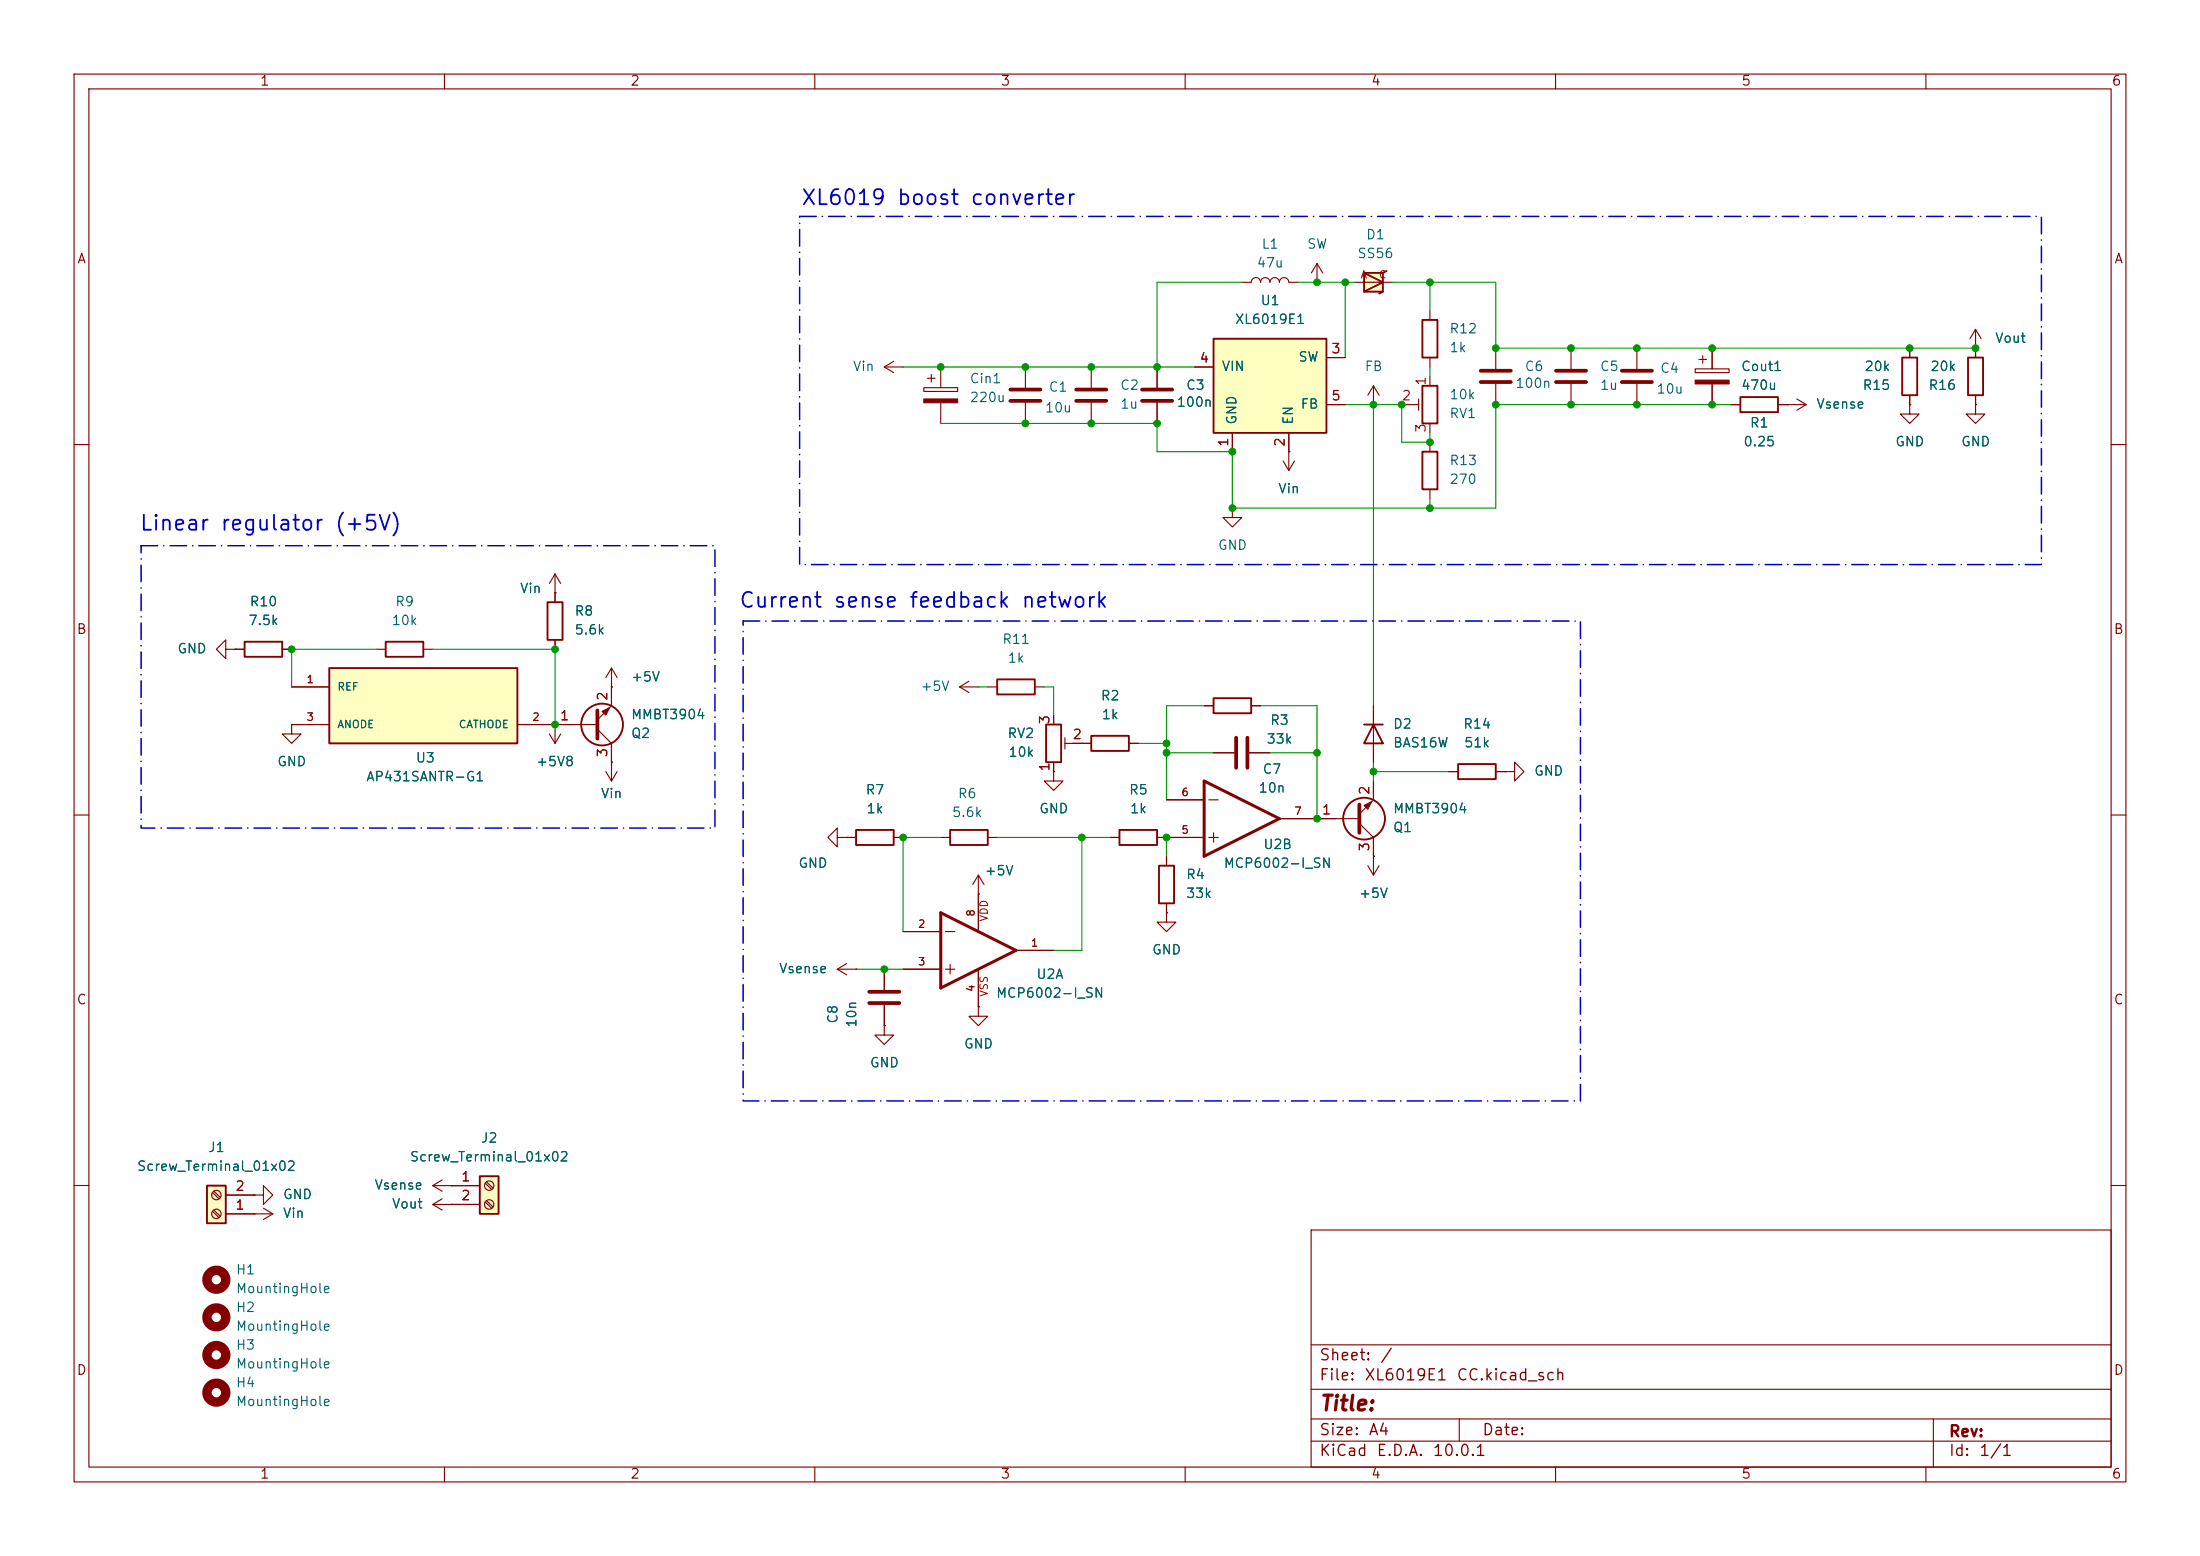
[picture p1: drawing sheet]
<svg xmlns="http://www.w3.org/2000/svg" width="297mm" height="210mm" viewBox="0 0 297 210" stroke-linecap="round" stroke-linejoin="round" font-family="sans-serif">
<g fill="none" stroke="#840000" stroke-width=".15">
<path d="M10 10h277v190h-277zM12 12h273v186h-273zM60 10v2M110 10v2M160 10v2M210 10v2M260 10v2M189.2 54.6h2.3M191.5 53.8v1.6M193 50.8v1.3M193 57.2v1.2M10 60h2"/>
<path d="M285 60h2M82.5 92.7h.1M82.5 90.2l-.7 1.2M82.5 90.2l.8 1.2M82.5 90.2v2.5M10 110h2M285 110h2M10 160h2M177 166h108v32h-108zM285 160h2M60 198v2M110 198v2"/>
<path d="M160 198v2M177 194.5h108M177 191.5h108M177 187.5h108M177 181.5h108M197 191.5v3M210 198v2M260 198v2M261 191.5v6.5"/>
</g>
<path d="M192 52.1h2.1v5.1h-2.1z" fill="none" stroke="#840000" stroke-width=".25"/>
<path d="M163.8 45.7h15.3v12.7h-15.3z" fill="#ffffc2"/>
<g fill="none" stroke="#840000" stroke-width=".25">
<path d="M163.8 45.7h15.3v12.7h-15.3zM52.1 86.6h5v2h-5zM134.6 91.7h5.1v2h-5.1zM141.2 97.8h2.1v5.1h-2.1zM184.1 97.8h2.6M185.4 97.8l1.3 2.5h-2.6zM128.3 112h5v2h-5zM156.5 116.8h2v5.1h-2z"/>
<circle cx="81.3" cy="97.8" r="2.82"/>
</g>
<g fill="none" stroke="#840000" stroke-width=".15">
<path d="M124.7 52.3h4.6v.5h-4.6zM125.2 51.1h1M125.7 50.5v1.1M127 49.5v2.8M127 54.4v2.8M138.4 49.5v2.8M138.4 54.4v2.8M147.3 49.5v2.8M147.3 54.4v2.8M156.2 49.5v2.8M156.2 54.4v2.8M161.3 49.5h2.5"/>
<path d="M166.4 58.4v2.6M174 58.4v5.1M179.1 48.3h2.5M179.1 54.6h2.5M74.9 77.5v2.5M74.9 77.5l-.7 1.2M74.9 77.5l.8 1.2M173.2 62.2l.8 1.3M174 61h.1M174.8 62.2l-.8 1.3M50.8 87.6h1.3M57.1 87.6h1.3"/>
<path d="M74.2 99.1l.7 1.2M74.9 97.8h.1M74.9 80h.1M74.9 97.8h5.7M74.9 97.8v2.5M75.7 99.1l-.8 1.2M80.6 98.4l1.9 1.9v5.1M82.5 92.7v2.6l-1.9 1.9M129.5 92.7h2.6M129.5 92.7l1.3 .8M130.8 91.9l-1.3 .8M132.1 92.7h.1"/>
<path d="M133.3 92.7h1.3M139.7 92.7h1.3M142.2 96.5v1.3M143.8 99.6v1.5M185.4 95.3v7.6M81.8 104.1l.7 1.3M82.5 102.9h.1M83.3 104.1l-.8 1.3M127 113h1.3M133.3 113h1.3M142.2 104.1v1.3h1.3l-1.3 1.3-1.2-1.3h1.2M142.2 104.1h.1"/>
<path d="M142.2 102.9v1.2M143.8 100.3h2.2M157.5 115.6v1.2M157.5 108h5.1M157.5 113h5.1M163.2 108h1.3M163.2 113h1.3M163.8 101.6h2.8M163.8 112.4v1.3M168.7 101.6h2.7M172.7 110.5h5.1M184.7 116.8l.7 1.3"/>
<path d="M185.4 115.6h.1M185.4 115.6v2.5M186.2 116.8l-.8 1.3M157.5 123.2v1.3h1.2l-1.2 1.2-1.3-1.2h1.3M157.5 123.2h.1M157.5 121.9v1.3"/>
</g>
<path d="M136.4 52.6h4.1M136.4 54.1h4.1M145.3 52.6h4.1M145.3 54.1h4.1M154.2 52.6h4M154.2 54.1h4M80.6 95.9v3.8M166.9 99.6v4M168.4 99.6v4" fill="none" stroke="#840000" stroke-width=".51"/>
<g fill="#840000" stroke="#840000" stroke-width=".15">
<path d="M124.7 53.8h4.6v.6h-4.6z"/>
<path d="M81.3 96l1-.5-.5 1z"/>
</g>
<path d="M162.6 105.4l10.1 5.1-10.1 5.1z" fill="none" stroke="#840000" stroke-width=".41"/>
<path d="M27.9 160h2.6v5.1h-2.6z" fill="#ffffc2"/>
<path d="M33 86.6h5.1v2h-5.1zM115.6 112h5v2h-5zM27.9 160h2.6v5.1h-2.6z" fill="none" stroke="#840000" stroke-width=".25"/>
<g fill="none" stroke="#840000" stroke-width=".15">
<path d="M30.5 87.6v-1.2l-1.3 1.2 1.3 1.3v-1.3h1.2M31.7 87.6h.1M31.7 87.6h1.3M38.1 87.6h1.3M114.3 113h1.3M120.6 113h1.3M132.1 118.1l-.8 1.3M132.1 118.1l.7 1.3M132.1 118.1v2.6M119.4 138.4v1.3h1.2l-1.2 1.3-1.3-1.3h1.3M119.4 138.4h.1M132.1 120.7h.1"/>
<path d="M132.1 135.9v1.3h1.2l-1.2 1.2-1.3-1.2h1.3M132.1 135.9h.1M28.7 163.5l.9 .8M28.7 161l.9 .8M28.9 163.3l.8 .9M28.9 160.8l.8 .8M30.5 163.8h3.8M30.5 161.3h3.8"/>
<circle cx="29.2" cy="161.3" r=".63"/>
<circle cx="29.2" cy="163.8" r=".63"/>
</g>
<g fill="none" stroke="#840000" stroke-width="1.3">
<circle cx="29.2" cy="177.8" r="1.27"/>
<circle cx="29.2" cy="172.7" r="1.27"/>
<circle cx="29.2" cy="188" r="1.27"/>
<circle cx="29.2" cy="182.9" r="1.27"/>
</g>
<path d="M44.4 90.2h25.4v10.1h-25.4z" fill="#ffffc2"/>
<path d="M44.4 90.2h25.4v10.1h-25.4zM73.9 81.3h2v5.1h-2z" fill="none" stroke="#840000" stroke-width=".25"/>
<g fill="none" stroke="#840000" stroke-width=".15">
<path d="M39.4 97.8v1.3h1.2l-1.2 1.2-1.3-1.2h1.3M39.4 97.8h.1M39.4 92.7h5M39.4 97.8h5M69.8 97.8h5.1M74.9 80v1.3M74.9 86.4v1.2M121.9 125.7h5.1M121.9 130.8h5.1M127.6 125.7h1.3M127.6 130.8h1.3M128.3 130.2v1.2"/>
<path d="M132.1 120.7v5M132.1 130.8v5.1M137.2 128.3h5M59.7 159.3l-1.3 .7M34.3 163.8h.1M34.3 163.8h2.5M35.6 163.1l1.2 .7M36.8 163.8l-1.2 .8M58.4 162.6l1.3 .7M58.4 162.6h2.6M58.4 160l1.3 .8M58.4 160h2.6"/>
<path d="M59.7 161.8l-1.3 .8M61 162.6h.1M61 160h.1"/>
</g>
<path d="M127 123.2l10.2 5.1-10.2 5.1z" fill="none" stroke="#840000" stroke-width=".41"/>
<path d="M64.8 158.8h2.5v5h-2.5z" fill="#ffffc2"/>
<g fill="none" stroke="#840000" stroke-width=".25">
<path d="M234.9 53.6h5.1v2h-5.1zM256.8 48.3h2v5h-2zM265.7 48.3h2v5h-2zM192 61h2.1v5h-2.1zM147.3 99.3h5.1v2h-5.1zM163.8 94.2h5.1v2.1h-5.1zM151.1 112h5.1v2h-5.1zM196.8 103.1h5.1v2.1h-5.1zM64.8 158.8h2.5v5h-2.5z"/>
<circle cx="184.1" cy="110.5" r="2.82"/>
</g>
<g fill="none" stroke="#840000" stroke-width=".15">
<path d="M185.4 54.6h.1M185.4 52.1v2.5M185.4 52.1l-.7 1.2M185.4 52.1l.8 1.2M193 59.7v1.3M201.9 47v2.8M201.9 51.8v2.8M212.1 47v2.8M212.1 51.8v2.8M221 47v2.8M221 51.8v2.8M228.9 49.8h4.5v.5h-4.5z"/>
<path d="M229.4 48.5h1M229.9 48v1M231.1 47v2.8M231.1 51.8v2.8M233.7 54.6h1.2M240 54.6h3.8M241.3 54.6h.1M242.6 53.8l1.2 .8M243.8 54.6l-1.2 .8M257.8 54.6v1.3h1.3l-1.3 1.3-1.3-1.3h1.3M257.8 54.6h.1M257.8 47v1.3"/>
<path d="M257.8 53.3v1.3M266.7 54.6v1.3h1.3l-1.3 1.3-1.3-1.3h1.3M266.7 54.6h.1M266.7 47h.1M266.7 44.5l-.8 1.2M266.7 44.5l.8 1.2M266.7 44.5v3.8M266.7 53.3v1.3M193 66v1.3M162.6 95.3h1.2M168.9 95.3h1.3M113 113v-1.2l-1.2 1.2 1.2 1.3v-1.3h1.3"/>
<path d="M114.3 113h.1M146 100.3h1.3M149.9 113h1.2M152.4 100.3h1.3M156.2 113h1.3M177.8 110.5h5.7M183.5 111.1l1.9 1.9v2.6M185.4 105.4v2.6l-1.9 1.9M195.6 104.1h1.2M201.9 104.1h1.3M203.2 104.1h1.3v-1.2l1.2 1.2-1.2 1.3v-1.3M203.2 104.1h.1"/>
<path d="M113 130.8l1.3 .8M113 130.8h2.6M114.3 130l-1.3 .8M115.6 130.8h.1M119.4 130.8v2.8M119.4 135.6v2.8M65.5 159.7l.9 .8M65.7 159.5l.8 .9M34.3 161.3h1.3v-1.3l1.2 1.3-1.2 1.3v-1.3M34.3 161.3h.1M61 160h3.8M61 162.6h3.8"/>
<path d="M65.5 162.2l.9 .9M65.7 162.1l.8 .8"/>
<circle cx="66" cy="162.6" r=".63"/>
<circle cx="66" cy="160" r=".63"/>
</g>
<path d="M199.9 50h4.1M199.9 51.6h4.1M210.1 50h4M210.1 51.6h4M218.9 50h4.1M218.9 51.6h4.1M183.5 108.6v3.8M117.3 135.4h4.1M117.3 133.9h4.1" fill="none" stroke="#840000" stroke-width=".51"/>
<g fill="#840000" stroke="#840000" stroke-width=".15">
<path d="M184.1 108.7l1.1-.5-.5 1z"/>
<path d="M228.9 51.3h4.5v.5h-4.5z"/>
</g>
<path d="M184.1 36.8h2.6v2.6h-2.6z" fill="#ffffc2"/>
<path d="M184.1 36.8h2.6v2.6h-2.6zM184.1 36.8l2.6 1.3-2.6 1.3M186.7 39.4l-.5 .2M187.2 36.6l-.5 .2M192 43.2h2.1v5.1h-2.1z" fill="none" stroke="#840000" stroke-width=".25"/>
<g fill="none" stroke="#840000" stroke-width=".15">
<path d="M167.6 38.1h1.3a.64 .64 0 0 1 .6-.6 .64 .64 0 0 1 .7 .6 .64 .64 0 0 1 .6-.6 .64 .64 0 0 1 .6 .6 .64 .64 0 0 1 .7-.6 .64 .64 0 0 1 .6 .6 .64 .64 0 0 1 .7-.6 .64 .64 0 0 1 .6 .6h1.3M177.8 38.1h.1M177.8 35.6l-.8 1.2M177.8 35.6l.8 1.2M177.8 35.6v2.5M182.9 38.1h5.1M119.4 49.5l1.2 .8M119.4 49.5h2.5M120.6 48.8l-1.2 .7M121.9 49.5h.1M156.2 49.5v2.8M156.2 54.4v2.8"/>
<path d="M161.3 49.5h2.5M166.4 58.4v2.6M174 58.4v2.6M179.1 54.6h2.5M179.1 48.3h2.5M193 41.9v1.3M193 48.3v1.2M231.1 47v2.8M231.1 51.8v2.8M233.7 54.6h1.2M240 54.6h1.3M241.3 54.6h.1"/>
<path d="M257.8 54.6h.1M257.8 47v1.3M257.8 53.3v1.3M266.7 54.6h.1M266.7 47h.1M266.7 47v1.3M266.7 53.3v1.3M166.4 68.6v1.3h1.2l-1.2 1.2-1.3-1.2h1.3M166.4 68.6h.1M174 61h.1M31.7 87.6h.1M31.7 87.6h1.3"/>
<path d="M38.1 87.6h1.3M39.4 97.8h.1M39.4 97.8h5M39.4 92.7h5M69.8 97.8h7.7M74.9 97.8h.1M74.9 80h.1M74.9 80v1.3M74.9 86.4v1.2M82.5 92.7h.1M82.5 92.7v2.6M142.2 96.5v1.3"/>
<path d="M162.6 95.3h1.2M168.9 95.3h1.3M185.4 95.3v2.5M82.5 102.9h.1M82.5 100.3v2.6M114.3 113h.1M114.3 113h1.3M120.6 113h1.3M142.2 104.1h.1M142.2 102.9v1.2M144.8 100.3h2.5M149.9 113h1.2"/>
<path d="M152.4 100.3h1.3M156.2 113h6.4M157.5 115.6v1.2M157.5 108h5.1M163.8 101.6h2.8M168.7 101.6h2.7M172.7 110.5h7.6M185.4 115.6h.1M185.4 100.3v2.6M185.4 105.4v2.6M185.4 113v2.6M195.6 104.1h1.2"/>
<path d="M201.9 104.1h1.3M203.2 104.1h.1M115.6 130.8h.1M119.4 138.4h.1M119.4 130.8v2.8M119.4 135.6v2.8M121.9 125.7h5.1M121.9 130.8h5.1M132.1 120.7h.1M132.1 135.9h.1M132.1 120.7v5M132.1 130.8v5.1"/>
<path d="M137.2 128.3h5M157.5 123.2h.1M157.5 121.9v1.3M30.5 163.8h3.8M30.5 161.3h3.8M34.3 163.8h.1M34.3 161.3h.1M61 162.6h.1M61 160h.1M61 160h3.8M61 162.6h3.8"/>
</g>
<g fill="none" stroke="#009600" stroke-width=".15">
<path d="M167.6 38.1h-11.4v11.4M175.3 38.1h7.6M181.6 38.1v10.2M188 38.1h13.9v8.9h64.8M193 38.1v3.8M121.9 49.5h39.4M181.6 54.6h7.6v5.1h3.8v-1.3M185.4 54.6v40.7M193 49.5v1.3M233.7 54.6h-31.8v14h-35.5v-7.6h-10.2v-3.8h-29.2M193 67.3v1.3M50.8 87.6h-11.4v5.1"/>
<path d="M58.4 87.6h16.5v10.2M132.1 92.7h1.2M141 92.7h1.2v3.8M162.6 95.3h-5.1v12.7M170.2 95.3h7.6v15.2M127 113h-5.1v12.7M134.6 113h15.3M146 113v15.3h-3.8M153.7 100.3h3.8M157.5 113v2.6M157.5 101.6h6.3M171.4 101.6h6.4"/>
<path d="M185.4 102.9v2.5M185.4 104.1h10.2M115.6 130.8h6.3"/>
</g>
<path d="M107.9 29.2h167.7v47h-167.7zM19 73.7h77.5v38.1h-77.5zM100.3 83.8h113.1v64.8h-113.1z" fill="none" stroke="#0000c2" stroke-width=".2" stroke-dasharray="2.2 .8 0 .8"/>
<g fill="#009600" stroke="#009600" stroke-width=".14">
<circle cx="156.2" cy="57.2" r=".46"/>
<circle cx="138.4" cy="57.2" r=".46"/>
<circle cx="127" cy="49.5" r=".46"/>
<circle cx="138.4" cy="49.5" r=".46"/>
<circle cx="147.3" cy="57.2" r=".46"/>
<circle cx="147.3" cy="49.5" r=".46"/>
<circle cx="156.2" cy="49.5" r=".46"/>
<circle cx="74.9" cy="87.6" r=".46"/>
<circle cx="74.9" cy="97.8" r=".46"/>
<circle cx="39.4" cy="87.6" r=".46"/>
<circle cx="201.9" cy="47" r=".46"/>
<circle cx="201.9" cy="54.6" r=".46"/>
<circle cx="212.1" cy="54.6" r=".46"/>
<circle cx="212.1" cy="47" r=".46"/>
<circle cx="193" cy="38.1" r=".46"/>
<circle cx="221" cy="47" r=".46"/>
<circle cx="221" cy="54.6" r=".46"/>
<circle cx="157.5" cy="101.6" r=".46"/>
<circle cx="157.5" cy="113" r=".46"/>
<circle cx="157.5" cy="100.3" r=".46"/>
<circle cx="177.8" cy="101.6" r=".46"/>
<circle cx="177.8" cy="110.5" r=".46"/>
<circle cx="185.4" cy="104.1" r=".46"/>
<circle cx="193" cy="68.6" r=".46"/>
<circle cx="166.4" cy="61" r=".46"/>
<circle cx="166.4" cy="68.6" r=".46"/>
<circle cx="146" cy="113" r=".46"/>
<circle cx="121.9" cy="113" r=".46"/>
<circle cx="119.4" cy="130.8" r=".46"/>
<circle cx="266.7" cy="47" r=".46"/>
<circle cx="257.8" cy="47" r=".46"/>
<circle cx="231.1" cy="47" r=".46"/>
<circle cx="231.1" cy="54.6" r=".46"/>
<circle cx="185.4" cy="54.6" r=".46"/>
<circle cx="189.2" cy="54.6" r=".46"/>
<circle cx="177.8" cy="38.1" r=".46"/>
<circle cx="181.6" cy="38.1" r=".46"/>
<circle cx="193" cy="59.7" r=".46"/>
</g>
<g font-size="2" fill="#0000c2">
<text x="108" y="28.2">XL6019 boost converter</text>
<text x="18.7" y="72.1">Linear regulator (+5V)</text>
<text x="99.7" y="82.5">Current sense feedback network</text>
</g>
<text font-size="2" fill="#840000" x="178" y="190.9">Title:</text>
<g font-size="1.5" fill="#840000">
<text x="178" y="184">Sheet:</text>
<text x="186.2" y="184">/</text>
<text x="178" y="186.7">File:</text>
<text x="184.1" y="186.7">XL6019E1</text>
<text x="196.5" y="186.7">CC.kicad_sch</text>
<text x="178" y="196.9">KiCad</text>
<text x="178" y="194.1">Size:</text>
<text x="184.7" y="194.1">A4</text>
<text x="185.7" y="196.9">E.D.A.</text>
<text x="193.3" y="196.9">10.0.1</text>
<text x="200" y="194.1">Date:</text>
<text x="263" y="194.3">Rev:</text>
<text x="263" y="196.9">Id:</text>
<text x="267.1" y="196.9">1/1</text>
</g>
<g font-size="1.3" fill="#840000">
<text x="35" y="11.9">1</text>
<text x="85" y="11.9">2</text>
<text x="135" y="11.9">3</text>
<text x="185" y="11.9">4</text>
<text x="235" y="11.9">5</text>
<text x="285" y="11.9">6</text>
<text x="10.3" y="35.9">A</text>
<text x="285.3" y="35.9">A</text>
<text x="10.3" y="85.9">B</text>
<text x="285.3" y="85.9">B</text>
<text x="10.3" y="135.9">C</text>
<text x="285.3" y="135.9">C</text>
<text x="10.3" y="185.9">D</text>
<text x="285.3" y="185.9">D</text>
<text x="35" y="199.9">1</text>
<text x="85" y="199.9">2</text>
<text x="135" y="199.9">3</text>
<text x="185" y="199.9">4</text>
<text x="235" y="199.9">5</text>
<text x="285" y="199.9">6</text>
</g>
<g font-size="1.3" fill="#006464">
<text x="170.2" y="33.9">L1</text>
<text x="176.4" y="33.9">SW</text>
<text x="183.2" y="35.2">SS56</text>
<text x="184.3" y="32.6">D1</text>
<text x="169.6" y="36.4">47u</text>
<text x="170.1" y="41.5">U1</text>
<text x="166.6" y="44">XL6019E1</text>
<text x="195.6" y="45.3">R12</text>
<text x="195.6" y="47.9">1k</text>
<text x="269.2" y="46.6">Vout</text>
<text x="115.1" y="50.4">Vin</text>
<text x="130.8" y="52">Cin1</text>
<text x="141.5" y="53.2">C1</text>
<text x="151.1" y="52.9">C2</text>
<text x="160" y="52.9">C3</text>
<text x="164.8" y="50.4">VIN</text>
<text x="175.2" y="49.1">SW</text>
<text x="184.1" y="50.4">FB</text>
<text x="204.5" y="52.7">100n</text>
<text x="205.7" y="50.4">C6</text>
<text x="215.9" y="50.4">C5</text>
<text x="215.9" y="52.9">1u</text>
<text x="223.5" y="53.4">10u</text>
<text x="224" y="50.6">C4</text>
<text x="235" y="52.9">470u</text>
<text x="235" y="50.4">Cout1</text>
<text x="251.4" y="52.9">R15</text>
<text x="251.6" y="50.4">20k</text>
<text x="260.3" y="52.9">R16</text>
<text x="260.5" y="50.4">20k</text>
<text x="130.8" y="54.6">220u</text>
<text x="141" y="56">10u</text>
<text x="151.1" y="55.5">1u</text>
<text x="158.8" y="55.2">100n</text>
<text x="167.2" y="57.4" transform="rotate(-90 167.2 57.4)">GND</text>
<text x="174.9" y="57.4" transform="rotate(-90 174.9 57.4)">EN</text>
<text x="175.5" y="55.5">FB</text>
<text x="195.6" y="56.7">RV1</text>
<text x="195.6" y="54.2">10k</text>
<text x="236.1" y="58">R1</text>
<text x="245.1" y="55.5">Vsense</text>
<text x="195.6" y="65.6">270</text>
<text x="195.6" y="63.1">R13</text>
<text x="235.3" y="60.6">0.25</text>
<text x="255.8" y="60.6">GND</text>
<text x="264.7" y="60.6">GND</text>
<text x="172.5" y="66.9">Vin</text>
<text x="164.3" y="74.5">GND</text>
<text x="33.6" y="82.1">R10</text>
<text x="53.3" y="82.1">R9</text>
<text x="70.1" y="80.4">Vin</text>
<text x="77.5" y="83.4">R8</text>
<text x="23.9" y="88.5">GND</text>
<text x="33.4" y="84.7">7.5k</text>
<text x="52.8" y="84.7">10k</text>
<text x="77.5" y="86">5.6k</text>
<text x="135.2" y="87.2">R11</text>
<text x="135.9" y="89.8">1k</text>
<text x="85.1" y="92.3">+5V</text>
<text x="124.2" y="93.6">+5V</text>
<text x="148.5" y="94.8">R2</text>
<text x="85.1" y="99.9">Q2</text>
<text x="85.1" y="97.4">MMBT3904</text>
<text x="135.9" y="99.9">RV2</text>
<text x="148.6" y="97.4">1k</text>
<text x="170.9" y="100.7">33k</text>
<text x="171.4" y="98.1">R3</text>
<text x="188" y="98.7">D2</text>
<text x="188" y="101.2">BAS16W</text>
<text x="197.4" y="98.7">R14</text>
<text x="197.6" y="101.2">51k</text>
<text x="37.3" y="103.7">GND</text>
<text x="49.3" y="105.8">AP431SANTR-G1</text>
<text x="56" y="103.2">U3</text>
<text x="72.3" y="103.7">+5V8</text>
<text x="116.8" y="107.5">R7</text>
<text x="136" y="102.5">10k</text>
<text x="152.3" y="107.5">R5</text>
<text x="169.8" y="107.3">10n</text>
<text x="170.4" y="104.7">C7</text>
<text x="207" y="105">GND</text>
<text x="81" y="108.1">Vin</text>
<text x="116.9" y="110.1">1k</text>
<text x="128.4" y="110.6">5.6k</text>
<text x="129.2" y="108.1">R6</text>
<text x="140.2" y="110.1">GND</text>
<text x="152.4" y="110.1">1k</text>
<text x="188" y="112.6">Q1</text>
<text x="188" y="110.1">MMBT3904</text>
<text x="107.7" y="117.4">GND</text>
<text x="132.8" y="118.5">+5V</text>
<text x="160" y="119">R4</text>
<text x="165.1" y="117.4">MCP6002-I_SN</text>
<text x="170.5" y="114.9">U2B</text>
<text x="160" y="121.5">33k</text>
<text x="183.4" y="121.5">+5V</text>
<text x="105.1" y="131.7">Vsense</text>
<text x="155.4" y="129.1">GND</text>
<text x="134.4" y="135">MCP6002-I_SN</text>
<text x="139.8" y="132.4">U2A</text>
<text x="113.4" y="138.2" transform="rotate(-90 113.4 138.2)">C8</text>
<text x="115.9" y="138.8" transform="rotate(-90 115.9 138.8)">10n</text>
<text x="130" y="141.8">GND</text>
<text x="117.3" y="144.4">GND</text>
<text x="28" y="155.8">J1</text>
<text x="64.8" y="154.5">J2</text>
<text x="18.4" y="158.3">Screw_Terminal_01x02</text>
<text x="50.5" y="160.9">Vsense</text>
<text x="55.2" y="157.1">Screw_Terminal_01x02</text>
<text x="38.1" y="162.2">GND</text>
<text x="38.1" y="164.7">Vin</text>
<text x="52.8" y="163.4">Vout</text>
<text x="31.8" y="172.3">H1</text>
<text x="31.8" y="174.9">MountingHole</text>
<text x="31.8" y="177.4">H2</text>
<text x="31.8" y="179.9">MountingHole</text>
<text x="31.8" y="182.5">H3</text>
<text x="31.8" y="185">MountingHole</text>
<text x="31.8" y="187.6">H4</text>
<text x="31.8" y="190.1">MountingHole</text>
</g>
<g font-size="1.3" fill="#a90000">
<text x="161.9" y="49.3">4</text>
<text x="179.6" y="48">3</text>
<text x="192.8" y="52.1" transform="rotate(-90 192.8 52.1)">1</text>
<text x="179.6" y="54.4">5</text>
<text x="189.2" y="54.4">2</text>
<text x="192.8" y="58.5" transform="rotate(-90 192.8 58.5)">3</text>
<text x="166.1" y="60.4" transform="rotate(-90 166.1 60.4)">1</text>
<text x="173.7" y="60.4" transform="rotate(-90 173.7 60.4)">2</text>
<text x="82.3" y="94.7" transform="rotate(-90 82.3 94.7)">2</text>
<text x="75.5" y="97.5">1</text>
<text x="142" y="97.9" transform="rotate(-90 142 97.9)">3</text>
<text x="144.7" y="100.1">2</text>
<text x="82.3" y="102.3" transform="rotate(-90 82.3 102.3)">3</text>
<text x="142" y="104.2" transform="rotate(-90 142 104.2)">1</text>
<text x="185.2" y="107.4" transform="rotate(-90 185.2 107.4)">2</text>
<text x="178.4" y="110.2">1</text>
<text x="185.2" y="115" transform="rotate(-90 185.2 115)">3</text>
<text x="31.7" y="161">2</text>
<text x="62.2" y="159.8">1</text>
<text x="31.7" y="163.6">1</text>
<text x="62.2" y="162.3">2</text>
</g>
<g font-size="1" fill="#a90000">
<text x="183.6" y="37.8">A</text>
<text x="186.1" y="37.8">C</text>
<text x="41.3" y="92.5">1</text>
<text x="41.3" y="97.5">3</text>
<text x="71.8" y="97.5">2</text>
<text x="159.4" y="107.7">6</text>
<text x="159.4" y="112.8">5</text>
<text x="174.6" y="110.2">7</text>
<text x="123.8" y="125.5">2</text>
<text x="131.8" y="123.8" transform="rotate(-90 131.8 123.8)">8</text>
<text x="123.8" y="130.6">3</text>
<text x="139.1" y="128">1</text>
<text x="131.8" y="134" transform="rotate(-90 131.8 134)">4</text>
</g>
<g font-size="1" fill="#006464">
<text x="45.5" y="93.4">REF</text>
<text x="45.5" y="98.5">ANODE</text>
<text x="61.9" y="98.5">CATHODE</text>
</g>
<g font-size="1" fill="#840000">
<text x="133.6" y="124.5" transform="rotate(-90 133.6 124.5)">VDD</text>
<text x="133.6" y="134.6" transform="rotate(-90 133.6 134.6)">VSS</text>
</g>
</svg>
